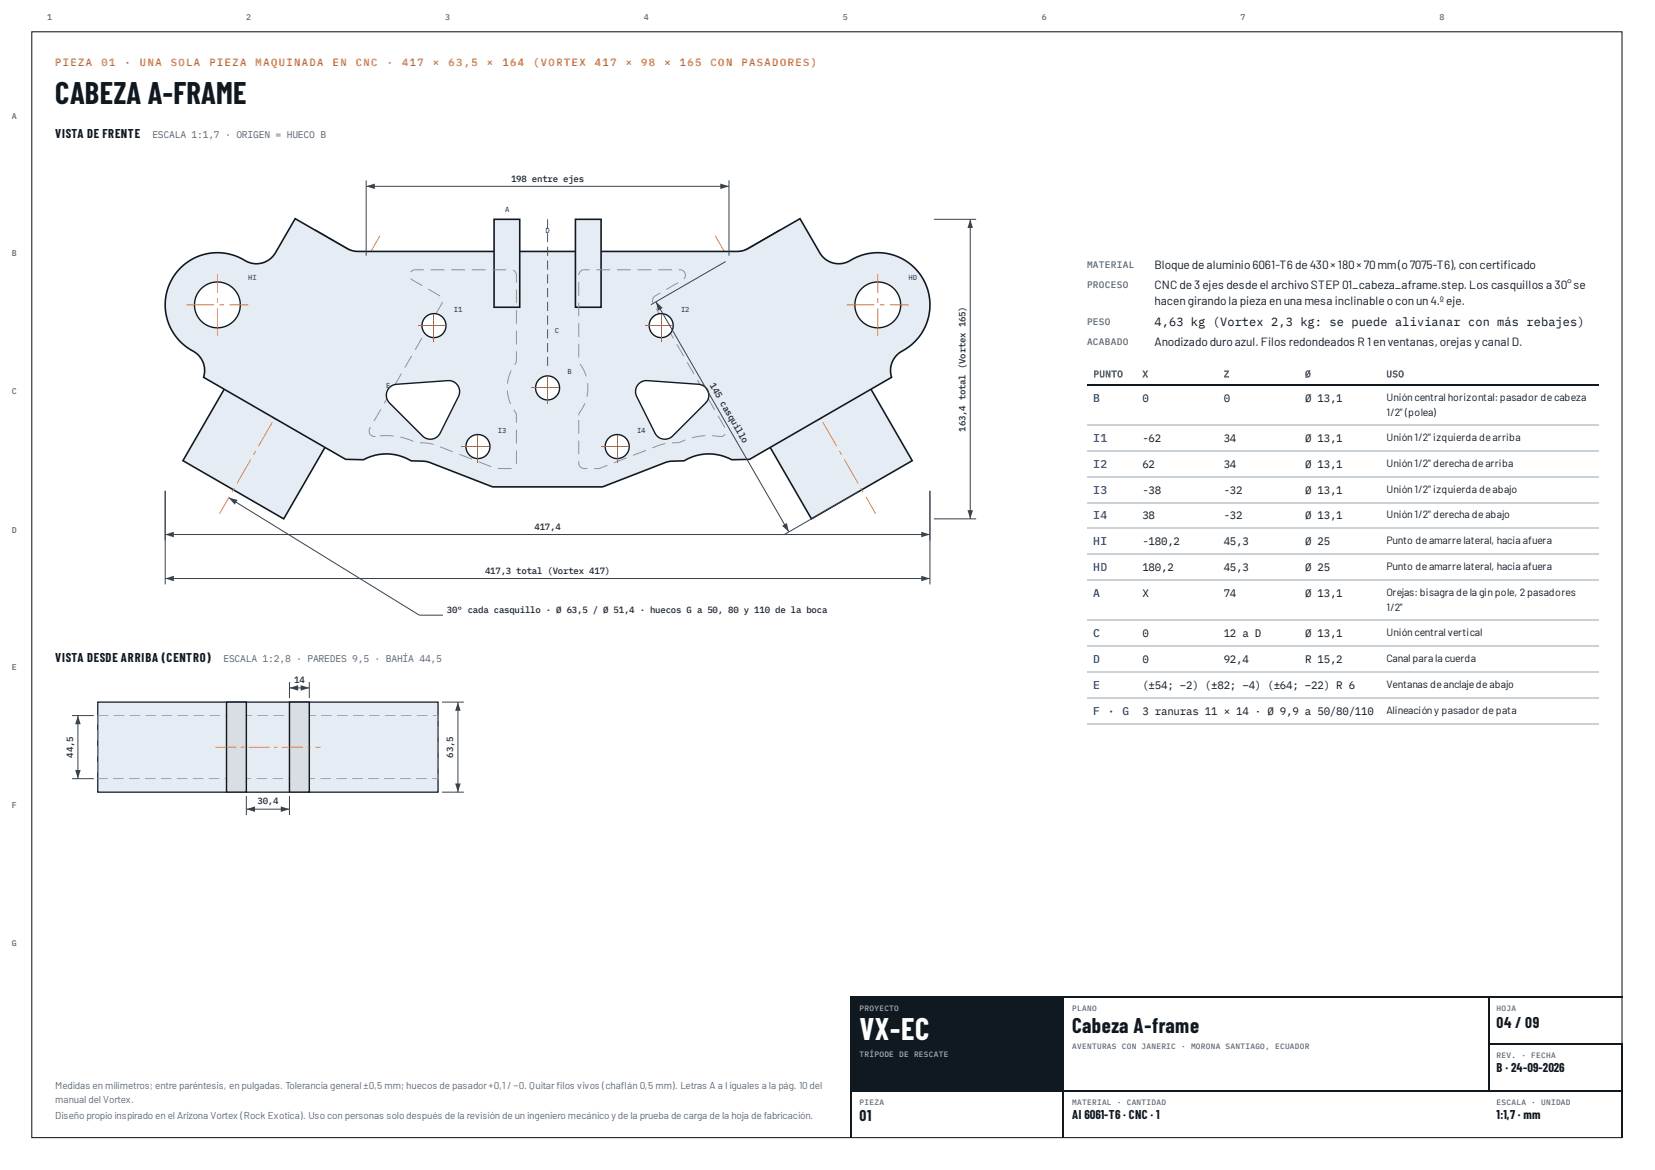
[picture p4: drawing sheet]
<svg xmlns="http://www.w3.org/2000/svg" width="420mm" height="297mm" viewBox="0 0 420 297" stroke-linecap="round" stroke-linejoin="round" font-family="sans-serif">
<path d="M8.1 8.1h403.7v280.7h-403.7z" fill="none" stroke="#101820" stroke-width=".26"/>
<path d="M80.2 58.5l25.6 14.8-33.8 58.4-25.6-14.8z" fill-rule="evenodd" fill="#e6ecf4"/>
<path d="M80.2 58.5l25.6 14.8-33.8 58.4-25.6-14.8z" fill="none" stroke="#101820" stroke-width=".41"/>
<path d="M96.4 59.8l.2 .1-3.5 6.1-.2-.1zM92.2 67.1l.2 .1-.6 1-.2-.1zM90.9 69.3l.2 .1-3.5 6-.2-.1zM86.7 76.5l.2 .1-.6 1-.2-.1zM85.4 78.7l.2 .2-3.5 6-.2-.1zM81.3 86l.1 .1-.6 1-.1-.1zM80 88.2l.2 .1-3.5 6.1-.2-.1zM75.8 95.5l.2 .1-.6 1-.2-.1zM74.5 97.7l.2 .1-3.5 6-.2-.1zM70.3 104.9l.2 .1-.6 1-.2-.1zM69 107.2l.2 .1-3.5 6-.2-.1zM64.9 114.4l.1 .1-.5 1-.2-.1zM63.6 116.6l.2 .1-3.5 6.1-.2-.1zM59.4 123.9l.2 .1-.6 1-.2-.1zM58.1 126.1l.2 .1-2.5 4.2-.1-.1z" fill="#e0621b"/>
<circle cx="70.9" cy="104.2" r="2.3" fill="#fff"/>
<circle cx="70.9" cy="104.2" r="2.3" fill="none" stroke="#101820" stroke-width=".35"/>
<circle cx="77.9" cy="92.1" r="2.3" fill="#fff"/>
<circle cx="77.9" cy="92.1" r="2.3" fill="none" stroke="#101820" stroke-width=".35"/>
<circle cx="84.8" cy="80" r="2.3" fill="#fff"/>
<circle cx="84.8" cy="80" r="2.3" fill="none" stroke="#101820" stroke-width=".35"/>
<path d="M172.3 73.3l25.6-14.8 33.7 58.4-25.6 14.8z" fill-rule="evenodd" fill="#e6ecf4"/>
<path d="M172.3 73.3l25.6-14.8 33.7 58.4-25.6 14.8z" fill="none" stroke="#101820" stroke-width=".41"/>
<path d="M181.5 59.9l.2-.1 3.5 6.1-.2 .1zM185.7 67.2l.2-.1 .6 1-.2 .1zM187 69.4l.2-.1 3.4 6-.1 .1zM191.2 76.6l.1-.1 .6 1-.2 .1zM192.4 78.9l.2-.2 3.5 6.1-.2 .1zM196.6 86.1l.2-.1 .6 1-.2 .1zM197.9 88.3l.2-.1 3.5 6.1-.2 .1zM202.1 95.6l.2-.1 .6 1-.2 .1zM203.4 97.8l.2-.1 3.4 6-.1 .1zM207.6 105l.1-.1 .6 1-.2 .1zM208.8 107.3l.2-.1 3.5 6-.2 .1zM213 114.5l.2-.1 .6 1-.2 .1zM214.3 116.7l.2-.1 3.5 6.1-.2 .1zM218.5 124l.2-.1 .6 1-.2 .1zM219.8 126.2l.2-.1 2.4 4.2-.2 .1z" fill="#e0621b"/>
<circle cx="207.2" cy="104.2" r="2.3" fill="#fff"/>
<circle cx="207.2" cy="104.2" r="2.3" fill="none" stroke="#101820" stroke-width=".35"/>
<circle cx="200.2" cy="92.1" r="2.3" fill="#fff"/>
<circle cx="200.2" cy="92.1" r="2.3" fill="none" stroke="#101820" stroke-width=".35"/>
<circle cx="193.2" cy="80" r="2.3" fill="#fff"/>
<circle cx="193.2" cy="80" r="2.3" fill="none" stroke="#101820" stroke-width=".35"/>
<path d="M45.9 68a13.5 13.5 0 0 1 17.1-1.4 5.6 5.6 0 0 0 7-2.5l4.9-8.6 13.4 7.7 1.2 .5 1.4 .1h96.7l1.3-.2 1.1-.5 13.1-7.6 5.2 8.9a5.7 5.7 0 0 0 8.3 1.3 13.3 13.3 0 0 1 18.1 5.7 13.3 13.3 0 0 1-6 18 5.6 5.6 0 0 0-2.3 6.4l-36 20.8-4.6 .1a12.1 12.1 0 0 0-12.1 .3l-3.3 .1-1.3 .2-16.2 6.3h-27.7l-16.3-6.3-1.3-.2-3.2-.1a12.1 12.1 0 0 0-12.1-.3l-4.6-.1-36-20.8a5.7 5.7 0 0 0-3.4-7.1 13.3 13.3 0 0 1-2.4-20.7z" fill-rule="evenodd" fill="#e6ecf4"/>
<path d="M45.9 68a13.5 13.5 0 0 1 17.1-1.4 5.6 5.6 0 0 0 7-2.5l4.9-8.6 13.4 7.7 1.2 .5 1.4 .1h96.7l1.3-.2 1.1-.5 13.1-7.6 5.2 8.9a5.7 5.7 0 0 0 8.3 1.3 13.3 13.3 0 0 1 18.1 5.7 13.3 13.3 0 0 1-6 18 5.6 5.6 0 0 0-2.3 6.4l-36 20.8-4.6 .1a12.1 12.1 0 0 0-12.1 .3l-3.3 .1-1.3 .2-16.2 6.3h-27.7l-16.3-6.3-1.3-.2-3.2-.1a12.1 12.1 0 0 0-12.1-.3l-4.6-.1-36-20.8a5.7 5.7 0 0 0-3.4-7.1 13.3 13.3 0 0 1-2.4-20.7z" fill="none" stroke="#101820" stroke-width=".41"/>
<path d="M125.4 55.7h6.6v22.3h-6.6z" fill="#e6ecf4"/>
<path d="M125.4 55.7h6.6v22.3h-6.6z" fill="none" stroke="#101820" stroke-width=".41"/>
<path d="M146.1 55.7h6.5v22.3h-6.5z" fill="#e6ecf4"/>
<path d="M146.1 55.7h6.5v22.3h-6.5z" fill="none" stroke="#101820" stroke-width=".41"/>
<g fill="#8795a3">
<path d="M96.6 103.8l.2 .2-1.7 3-.3-.2zM99.2 99.3l.2 .1-1.7 3-.2-.1zM101.8 94.8l.2 .1-1.7 3-.2-.1zM104.4 90.2l.3 .2-1.8 3-.2-.2zM107.1 85.7l.2 .1-1.8 3-.2-.1zM109.7 81.2l.2 .1-1.8 3-.2-.1zM112.2 76.6l.3 .1-.1 .3-1.6 2.8-.3-.1 1.6-2.8 .1 .1zM108.8 73.3l3 1.7-.1 .3v-.2v.1l-3-1.7zM104.2 70.8l.2-.2-.1 .1 .4 .4 .1-.1 2.5 1.4-.1 .2zM104.3 68.8l.9-.4h2.4v.2l-2.5-.1-.7 .4v.2l-.2-.1zM109.3 68.4h3.5v.2h-3.5zM114.6 68.4h3.5v.2h-3.5zM119.8 68.4h3.5v.2h-3.5zM125 68.4h3.5v.2h-3.5zM130.3 68.5a1.53 1.53 0 0 1 .9 1.4v1.8h-.2l.1-2.2-.4-.6-.5-.2zM131 73.5h.2v3.5h-.2zM131 78.7h.2v3.5h-.2zM131 83.9h.2v3.5h-.2zM131 89.2h.2v2.3l-.4 1.1-.2-.1 .3-.3 .2-.7h-.1zM129.7 94l.2 .1h-.1h.1l-.7 1.4h.2l-.5 1.5 .1 .4h-.3l.4-1.9zM128.7 99.1h.2l-.1 .4 .2-.1 .1 1.5h.1l.4 1.5 .1 .1-.2 .1-.5-1.6zM130.3 104.1l.3-.1 .6 1v2.4h-.2l.1-2.3zM131 109.1h.2v3.5h-.2zM131 114.3h.2v3.5h-.2l.1-.3h-.1zM126.4 118.8h3.3v.1l.2-.1v.3h-3.5zM121.5 117.1l3.3 1.3-.1 .2-3.3-1.3zM116.7 115.2l3.2 1.3-.1 .2-3.2-1.3zM111.8 113.3l3.2 1.3-.1 .2-3.2-1.3zM106.6 112.3h1.6l1.9 .4v.1v-.1v.3l-.8-.4h-1.1v-.1v.1l-.4-.2v.2l-1.2-.1zM101.7 110.8l3.3 1.1-.1 .3-.7-.3v-.2h-.4v-.1v.1l-1.2-.4 .1-.1-1.1-.1zM96.4 110.5h3.5v.3l-.3-.2v.2l-.9-.1v-.1l-.3 .1v-.1v.1h-1.1v-.1l-.5 .1v-.1l-.3 .2zM94 108.4l.2 .1-.5 .7 .2 .9 .7 .6 .5 .1 .2-.1v.2a1.55 1.55 0 0 1-1.5-.8 1.55 1.55 0 0 1 .2-1.7z"/>
<path d="M149.1 97.3l.2-.1 .1 1.3-.3 2.2h-.2l.2-.2h-.2l.4-1.5h-.2l.1-1.5zM147.2 92.5l.2-.1 .5 .8 1.1 2.3-.3 .1 .1-.1-.6-1.4h.1zM146.8 87.3h.3v3.5h-.3zM146.8 82h.3v3.5h-.3zM146.8 76.8h.3v3.5h-.3zM146.8 71.6h.3v3.5h-.3zM147.3 68.8l.8-.4h1.6v.2h-1.9l-.7 .6-.1 .5 .1 .1h-.3zM151.4 68.4h3.5v.2h-3.5zM156.7 68.4h3.4v.2h-3.4zM161.9 68.4h3.5v.2h-3.5zM167.1 68.4h3.5v.2h-3.5zM172.4 68.4a1.54 1.54 0 0 1 1.6 .7 1.54 1.54 0 0 1-.2 1.8l-.2-.2 .2-.1 .2-.7-.2-.7-.6-.6h-.8zM169.1 73.4l3-1.8 .2 .2-3.1 1.8zM166 75.2l1.6-1 .1 .3-1.7 .9-.3 .8v.6h.2l-.3 .1v-.9zM166.5 78.4l.2-.1 1.8 3-.3 .1zM169.1 82.9l.2-.1 1.8 3-.2 .2zM171.7 87.5l.3-.2 1.7 3.1-.2 .1zM174.4 92l.2-.1 1.7 3-.2 .1zM177 96.5l.2-.1 1.7 3-.2 .2zM179.6 101.1l.2-.2 1.8 3.1-.3 .1zM182.2 105.6l.2-.1 1.8 3-.3 .1zM180.9 110.5l2.2 .3 .7-.2 .2-.5 .2 .2a1.33 1.33 0 0 1-1.8 .5v.1l-1.2-.2v-.1l-.4 .1zM175.6 111l3.5-.5v.2h-1v.1l-1.1 .2-.1-.2-1.2 .5zM170.6 112.3l1.7 .1 1.7-.8v.2l-.2-.1 .1 .2-1.5 .6h-1.7zM165.6 113.6l3.3-1.1v.2l-.2-.1-1.2 .5-.1-.1 .1 .1-1.8 .7zM160.7 115.5l3.2-1.3 .1 .3-3.2 1.2zM155.8 117.4l3.3-1.3 .1 .2-3.3 1.3zM150.9 118.8l1.1 .1 2.2-.9 .1 .2-2.3 .9h-1.1zM146.8 117.1h.3l-.1 .8 .5 .8 .7 .2 .9-.1v.3h-.8a1.61 1.61 0 0 1-1.5-2zM146.8 111.8h.3v3.5h-.3zM146.8 106.6h.3v3.5h-.3zM148.4 102.3l.2 .1-.4 .9h-.2l.2 .1-1 1.4-.1-.1-.1 .6 .1 .2-.3-.1 .2-.7 .3-.1 .4-.9h.1h-.1l.8-1.3z"/>
</g>
<path d="M99 98.3l1-.6 .7-.1 13-1a2.79 2.79 0 0 1 2.7 4.1l-4.6 9.3a2.79 2.79 0 0 1-4.5 .7l-8.4-8.4a2.79 2.79 0 0 1 .1-4z" fill-rule="evenodd" fill="#fff"/>
<path d="M99 98.3l1-.6 .7-.1 13-1a2.79 2.79 0 0 1 2.7 4.1l-4.6 9.3a2.79 2.79 0 0 1-4.5 .7l-8.4-8.4a2.79 2.79 0 0 1 .1-4z" fill="none" stroke="#101820" stroke-width=".35"/>
<path d="M162.3 97.3l1-.5 1.1-.2 13 1a2.79 2.79 0 0 1 2.4 1.8 2.79 2.79 0 0 1-.6 2.9l-8.4 8.4a2.79 2.79 0 0 1-4.5-.7l-4.6-9.3a2.79 2.79 0 0 1 .6-3.4z" fill-rule="evenodd" fill="#fff"/>
<path d="M162.3 97.3l1-.5 1.1-.2 13 1a2.79 2.79 0 0 1 2.4 1.8 2.79 2.79 0 0 1-.6 2.9l-8.4 8.4a2.79 2.79 0 0 1-4.5-.7l-4.6-9.3a2.79 2.79 0 0 1 .6-3.4z" fill="none" stroke="#101820" stroke-width=".35"/>
<circle cx="139" cy="98.5" r="3" fill="#fff"/>
<circle cx="139" cy="98.5" r="3" fill="none" stroke="#101820" stroke-width=".35"/>
<path d="M134.9 98.5h7M139 95.6v7" fill="none" stroke="#e0621b" stroke-width=".25"/>
<circle cx="110.2" cy="82.7" r="3" fill="#fff"/>
<circle cx="110.2" cy="82.7" r="3" fill="none" stroke="#101820" stroke-width=".35"/>
<path d="M110.2 79.8v7M106.1 82.7h7" fill="none" stroke="#e0621b" stroke-width=".25"/>
<circle cx="167.9" cy="82.7" r="3" fill="#fff"/>
<circle cx="167.9" cy="82.7" r="3" fill="none" stroke="#101820" stroke-width=".35"/>
<path d="M167.9 79.8v7M163.8 82.7h6.9" fill="none" stroke="#e0621b" stroke-width=".25"/>
<circle cx="121.4" cy="113.4" r="3" fill="#fff"/>
<circle cx="121.4" cy="113.4" r="3" fill="none" stroke="#101820" stroke-width=".35"/>
<path d="M117.2 113.4h7M121.4 110.5v7" fill="none" stroke="#e0621b" stroke-width=".25"/>
<circle cx="156.7" cy="113.4" r="3" fill="#fff"/>
<circle cx="156.7" cy="113.4" r="3" fill="none" stroke="#101820" stroke-width=".35"/>
<path d="M152.6 113.4h7M156.7 110.5v7" fill="none" stroke="#e0621b" stroke-width=".25"/>
<circle cx="55.2" cy="77.4" r="5.8" fill="#fff"/>
<circle cx="55.2" cy="77.4" r="5.8" fill="none" stroke="#101820" stroke-width=".35"/>
<g fill="#e0621b">
<path d="M47.3 77.3h7v.2h-7zM55.7 77.3h1.2v.2h-1.2zM58.3 77.3h4.7v.2h-4.7z"/>
<path d="M55.1 78.3h.2v7h-.2zM55.1 75.7h.2v1.2h-.2zM55.1 69.6h.2v4.7h-.2z"/>
</g>
<circle cx="222.9" cy="77.4" r="5.8" fill="#fff"/>
<circle cx="222.9" cy="77.4" r="5.8" fill="none" stroke="#101820" stroke-width=".35"/>
<g fill="#e0621b">
<path d="M215 77.3h7v.2h-7zM223.4 77.3h1.1v.2h-1.1zM225.9 77.3h4.8v.2h-4.8z"/>
<path d="M222.8 78.3h.2v7h-.2zM222.8 75.7h.2v1.2h-.2zM222.8 69.6h.2v4.7h-.2z"/>
</g>
<path d="M138.9 90.6h.3v2.3h-.3zM138.9 87.1h.3v2.3h-.3zM138.9 83.6h.3v2.3h-.3zM138.9 80.1h.3v2.3h-.3zM138.9 76.6h.3v2.3h-.3zM138.9 73.1h.3v2.3h-.3zM138.9 69.6h.3v2.4h-.3zM138.9 66.1h.3v2.4h-.3zM138.9 62.7h.3v2.3h-.3zM138.9 59.2h.3v2.3h-.3zM138.9 55.7h.3v2.3h-.3z" fill="#4a5663"/>
<path d="M42 124.6v23.8M236.1 124.6v23.8M42 146.9h194.1" fill="none" stroke="#39434d" stroke-width=".25"/>
<g fill="#39434d">
<path d="M233.9 146.2l2.2 .7-2.2 .7z"/>
<path d="M42 146.9l2.2-.7v1.4z"/>
</g>
<path d="M41.9 124.6v12.6M41.9 135.7h194.2M236.1 124.6v12.6" fill="none" stroke="#39434d" stroke-width=".25"/>
<g fill="#39434d">
<path d="M233.9 135l2.2 .7-2.2 .7z"/>
<path d="M41.9 135.7l2.2-.7v1.4z"/>
</g>
<path d="M237.1 55.7h10.7M246.3 55.7v76M237.1 131.7h10.7" fill="none" stroke="#39434d" stroke-width=".25"/>
<g fill="#39434d">
<path d="M246.3 55.7l.7 2.2h-1.4z"/>
<path d="M245.6 129.5h1.4l-.7 2.2z"/>
</g>
<path d="M93 45.8v19.1M93 47.3h92.1M185.1 45.8v19.1" fill="none" stroke="#39434d" stroke-width=".25"/>
<g fill="#39434d">
<path d="M182.9 46.6l2.2 .7-2.2 .7z"/>
<path d="M93 47.3l2.2-.7v1.4z"/>
</g>
<path d="M166.6 76.6l33.7 58.4M184.2 66.4l-18.9 11M217.9 124.8l-18.9 11" fill="none" stroke="#39434d" stroke-width=".25"/>
<g fill="#39434d">
<path d="M198.6 133.5l1.2-.7 .5 2.2z"/>
<path d="M166.6 76.6l1.7 1.6-1.3 .7z"/>
</g>
<path d="M58.1 126.3l48.4 29.9" fill="none" stroke="#39434d" stroke-width=".25"/>
<path d="M58.1 126.3l2.2 .6-.7 1.2z" fill="#39434d"/>
<path d="M106.5 156.2h6" fill="none" stroke="#39434d" stroke-width=".25"/>
<path d="M24.8 178.2h86.4v22.9h-86.4z" fill="#e6ecf4"/>
<path d="M24.8 178.2h86.4v22.9h-86.4z" fill="none" stroke="#101820" stroke-width=".31"/>
<path d="M28.9 181.6h2.7v.2h-2.7zM32.9 181.6h2.7v.2h-2.7zM37 181.6h2.7v.2h-2.7zM41 181.6h2.7v.2h-2.7zM45.1 181.6h2.7v.2h-2.7zM49.1 181.6h2.7v.2h-2.7zM53.2 181.6h2.7v.2h-2.7zM57.2 181.6h2.7v.2h-2.7zM61.3 181.6h2.7v.2h-2.7zM65.3 181.6h2.7v.2h-2.7zM69.4 181.6h2.7v.2h-2.7zM73.4 181.6h2.7v.2h-2.7zM77.5 181.6h2.7v.2h-2.7zM81.5 181.6h2.7v.2h-2.7zM85.6 181.6h2.7v.2h-2.7zM89.6 181.6h2.7v.2h-2.7zM93.7 181.6h2.7v.2h-2.7zM97.7 181.6h2.7v.2h-2.7zM101.8 181.6h2.7v.2h-2.7zM105.8 181.6h2.7v.2h-2.7zM109.9 181.6h1.4v1.4h-.2l.1-1.3-1.3 .1zM111.1 184.4h.2v2.7h-.2zM111.1 188.4h.2v2.7h-.2zM111.1 192.5h.2v2.7h-.2zM109.7 197.6l1.5 .1-.1-1.2h.2v1.3h-1.6zM105.6 197.6h2.7v.2h-2.7zM101.6 197.6h2.7v.2h-2.7zM97.5 197.6h2.7v.2h-2.7zM93.5 197.6h2.7v.2h-2.7zM89.4 197.6h2.7v.2h-2.7zM85.4 197.6h2.7v.2h-2.7zM81.3 197.6h2.7v.2h-2.7zM77.3 197.6h2.7v.2h-2.7zM73.2 197.6h2.7v.2h-2.7zM69.2 197.6h2.7v.2h-2.7zM65.1 197.6h2.7v.2h-2.7zM61.1 197.6h2.7v.2h-2.7zM57 197.6h2.7v.2h-2.7zM53 197.6h2.7v.2h-2.7zM48.9 197.6h2.7v.2h-2.7zM44.9 197.6h2.7v.2h-2.7zM40.8 197.6h2.7v.2h-2.7zM36.8 197.6h2.7v.2h-2.7zM32.7 197.6h2.7v.2h-2.7zM28.7 197.6h2.7v.2h-2.7zM24.7 197.5h.2l-.1 .2 2.5-.1v.2h-2.6zM24.7 193.4h.2v2.7h-.2zM24.7 189.4h.2v2.7h-.2zM24.7 185.3h.2v2.7h-.2zM24.7 181.6h2.8v.2l-2.7-.1 .1 2.3h-.2z" fill="#8795a3"/>
<path d="M57.5 178.2h5.1v22.9h-5.1z" fill="#d9dee4"/>
<path d="M57.5 178.2h5.1v22.9h-5.1z" fill="none" stroke="#101820" stroke-width=".36"/>
<path d="M73.5 178.2h5v22.9h-5z" fill="#d9dee4"/>
<path d="M73.5 178.2h5v22.9h-5z" fill="none" stroke="#101820" stroke-width=".36"/>
<path d="M54.6 189.6h5.4v.1h-5.4zM61.1 189.6h.9v.1h-.9zM63.1 189.6h5.4v.1h-5.4zM69.6 189.6h.9v.1h-.9zM71.6 189.6h5.4v.1h-5.4zM78 189.6h.9v.1h-.9zM80 189.6h1.4v.1h-1.4z" fill="#e0621b"/>
<path d="M112.2 178.2h5.6M116.3 178.2v22.9M112.2 201.1h5.6" fill="none" stroke="#39434d" stroke-width=".25"/>
<g fill="#39434d">
<path d="M116.3 178.2l.7 2.2h-1.4z"/>
<path d="M115.6 198.9h1.4l-.7 2.2z"/>
</g>
<path d="M18.3 197.7h5.5M18.3 181.7h5.5M19.8 181.7v16" fill="none" stroke="#39434d" stroke-width=".25"/>
<g fill="#39434d">
<path d="M19.8 181.7l.7 2.2h-1.4z"/>
<path d="M19.1 195.5h1.4l-.7 2.2z"/>
</g>
<path d="M62.6 202.1v4.8M62.6 205.4h10.9M73.5 202.1v4.8" fill="none" stroke="#39434d" stroke-width=".25"/>
<g fill="#39434d">
<path d="M71.3 204.7l2.2 .7-2.2 .7z"/>
<path d="M62.6 205.4l2.2-.7v1.4z"/>
</g>
<path d="M73.5 173.1v4.1M73.5 174.6h5M78.5 173.1v4.1" fill="none" stroke="#39434d" stroke-width=".25"/>
<g fill="#39434d">
<path d="M76.3 173.9l2.2 .7-2.2 .7z"/>
<path d="M73.5 174.6l2.2-.7v1.4z"/>
</g>
<path d="M276 97.8h129.9M215.9 253.1h196.1M216 252.9v36" fill="none" stroke="#101820" stroke-width=".26"/>
<path d="M276 107.8h129.9M276 114.4h129.9M276 121h129.9M276 127.7h129.9M276 134h129.9M276 140.6h129.9M276 147.2h129.9M276 157.3h129.9M276 163.9h129.9M276 170.5h129.9M276 177.1h129.9M276 183.8h129.9" fill="none" stroke="#c9d1d9" stroke-width=".26"/>
<path d="M216.2 253.2h53.9v23.8h-53.9z" fill="#101820"/>
<path d="M270 253.2v35.7M378 253.2v23.8M216.2 276.9h195.8M378.1 265h33.9M411.8 265.1v23.8" fill="none" stroke="#101820" stroke-width=".26"/>
<text font-size="7.8" fill="#101820" x="14" y="26.5">CABEZA A-FRAME</text>
<text font-size="7.8" fill="#fff" x="218.3" y="264.1">VX-EC</text>
<text font-size="5.3" fill="#101820" x="272.3" y="262.2">Cabeza A-frame</text>
<g font-size="3.9" fill="#101820">
<text x="380" y="260.9">04 / 09</text>
<text x="218.3" y="284.7">01</text>
</g>
<g font-size="3.2" fill="#101820">
<text x="14" y="34.9">VISTA DE FRENTE</text>
<text x="14" y="168">VISTA DESDE ARRIBA (CENTRO)</text>
<text x="380" y="272.3">B · 24-09-2026</text>
<text x="272.3" y="284.2">Al 6061-T6 · CNC · 1</text>
<text x="380" y="284.2">1:1,7 · mm</text>
</g>
<g font-size="3" fill="#101820">
<text x="293.1" y="68.3">Bloquedealuminio6061-T6 de430× 180× 70mm(o7075-T6), concertifcado</text>
<text x="381.7" y="68.3">i</text>
<text x="293.1" y="73.3">CNC de3 ejes desdeel archivoSTEP 01_cabeza_aframe.step.Los casquillos a 30°se</text>
<text x="293.1" y="77.5">hacengirandola pieza enuna mesa inclinableoconun4.º eje.</text>
<text x="293.1" y="82.8">4,63 kg (Vortex 2,3 kg: se puede alivianar con más rebajes)</text>
<text x="293.1" y="87.8">Anodizadoduroazul.Filos redondeados R 1 enventanas, orejas ycanal D.</text>
</g>
<g font-size="2.9" fill="#1646a8">
<text x="277.6" y="102.1">B</text>
<text x="277.6" y="112.2">I1</text>
<text x="277.6" y="118.8">I2</text>
<text x="277.6" y="125.4">I3</text>
<text x="277.6" y="131.8">I4</text>
<text x="277.6" y="138.4">HI</text>
<text x="277.6" y="145">HD</text>
<text x="277.6" y="151.6">A</text>
<text x="277.6" y="161.7">C</text>
<text x="277.6" y="168.3">D</text>
<text x="277.6" y="174.9">E</text>
<text x="277.6" y="181.5">F · G</text>
</g>
<g font-size="2.8" fill="#101820">
<text x="290.1" y="102.1">0</text>
<text x="310.7" y="102.1">0</text>
<text x="331.3" y="102.1">Ø 13,1</text>
<text x="290.1" y="112.2">-62</text>
<text x="310.7" y="112.2">34</text>
<text x="331.3" y="112.2">Ø 13,1</text>
<text x="290.1" y="118.8">62</text>
<text x="310.7" y="118.8">34</text>
<text x="331.3" y="118.8">Ø 13,1</text>
<text x="290.1" y="125.4">-38</text>
<text x="310.7" y="125.4">-32</text>
<text x="331.3" y="125.4">Ø 13,1</text>
<text x="290.1" y="131.8">38</text>
<text x="310.7" y="131.8">-32</text>
<text x="331.3" y="131.8">Ø 13,1</text>
<text x="290.1" y="138.4">-180,2</text>
<text x="310.7" y="138.4">45,3</text>
<text x="331.3" y="138.4">Ø 25</text>
<text x="290.1" y="145">180,2</text>
<text x="310.7" y="145">45,3</text>
<text x="331.3" y="145">Ø 25</text>
<text x="290.1" y="151.6">X</text>
<text x="310.7" y="151.6">74</text>
<text x="331.3" y="151.6">Ø 13,1</text>
<text x="290.1" y="161.7">0</text>
<text x="310.7" y="161.7">12 a D</text>
<text x="331.3" y="161.7">Ø 13,1</text>
<text x="290.1" y="168.3">0</text>
<text x="310.7" y="168.3">92,4</text>
<text x="331.3" y="168.3">R 15,2</text>
<text x="290.1" y="174.9">(±54; −2) (±82; −4) (±64; −22) R 6</text>
<text x="290.1" y="181.5">3 ranuras 11 × 14 · Ø 9,9 a 50/80/110</text>
</g>
<g font-size="2.7" fill="#101820">
<text x="352" y="101.9">Unióncentralhorizontal:pasador decabeza</text>
<text x="352" y="105.6">1/2&quot; (polea)</text>
<text x="352" y="111.9">Unión1/2&quot; izquierda dearriba</text>
<text x="352" y="118.5">Unión1/2&quot; derecha dearriba</text>
<text x="352" y="125.1">Unión1/2&quot; izquierda deabajo</text>
<text x="352" y="131.5">Unión1/2&quot; derecha deabajo</text>
<text x="352" y="138.1">Punto deamarrelateral, hacia afuera</text>
<text x="352" y="144.7">Punto deamarrelateral, hacia afuera</text>
<text x="352" y="151.3">Orejas:bisagra dela ginpole, 2pasadores</text>
<text x="352" y="155">1/2&quot;</text>
<text x="352" y="161.4">Unióncentralvertical</text>
<text x="352" y="168">Canalpara la cuerda</text>
<text x="352" y="174.6">Ventanas deanclajedeabajo</text>
<text x="352" y="181.2">Alineacióny pasador depata</text>
</g>
<g font-size="2.6" fill="#e0621b">
<text x="14" y="16.7">PIEZA</text>
<text x="25.7" y="16.7">01</text>
<text x="31.6" y="16.7">·</text>
<text x="35.5" y="16.7">UNA</text>
<text x="43.4" y="16.7">SOLA</text>
<text x="53.2" y="16.7">PIEZA</text>
<text x="64.9" y="16.7">MAQUINADA</text>
<text x="84.5" y="16.7">EN</text>
<text x="90.4" y="16.7">CNC</text>
<text x="98.2" y="16.7">·</text>
<text x="102.1" y="16.7">417</text>
<text x="109.9" y="16.7">×</text>
<text x="113.9" y="16.7">63,5</text>
<text x="123.6" y="16.7">×</text>
<text x="127.6" y="16.7">164</text>
<text x="135.4" y="16.7">(VORTEX</text>
<text x="151.1" y="16.7">417</text>
<text x="158.9" y="16.7">×</text>
<text x="162.8" y="16.7">98</text>
<text x="168.7" y="16.7">×</text>
<text x="172.6" y="16.7">165</text>
<text x="180.4" y="16.7">CON</text>
<text x="188.3" y="16.7">PASADORES)</text>
</g>
<g font-size="2.5" fill="#5b6875">
<text x="38.7" y="34.9">ESCALA 1:1,7 · ORIGEN = HUECO B</text>
<text x="56.7" y="168">ESCALA 1:2,8 · PAREDES 9,5 · BAHÍA 44,5</text>
<text x="14" y="276.5">Medidas en milímetros; entre paréntesis, en pulgadas. Tolerancia general ±0,5 mm; huecos de pasador+0,1 / −0. Quitarflos vivos (chafán 0,5 mm). Letras A a Iiguales a la pág. 10del</text>
<text x="14" y="279.9">manual del Vortex.</text>
<text x="141.3" y="276.5">i</text>
<text x="157.7" y="276.5">l</text>
<text x="14" y="284.2">Diseño propio inspirado en el Arizona Vortex (Rock Exotica). Uso con personas solo después de la revisión de un ingeniero mecánico yde la prueba de carga de la hoja de fabricación.</text>
</g>
<g font-size="2.4" fill="#5b6875">
<text x="276" y="68">MATERIAL</text>
<text x="276" y="73">PROCESO</text>
<text x="276" y="82.6">PESO</text>
<text x="276" y="87.6">ACABADO</text>
<text x="277.6" y="95.8">PUNTO</text>
<text x="290.1" y="95.8">X</text>
<text x="310.7" y="95.8">Z</text>
<text x="331.3" y="95.8">Ø</text>
<text x="352" y="95.8">USO</text>
</g>
<g font-size="2.3" fill="#1a2530">
<text x="129.8" y="46.1">198 entre ejes</text>
<text x="180.2" y="97.8" transform="rotate(60 180.2 97.8)">145 casquillo</text>
<text x="245.1" y="109.6" transform="rotate(-90 245.1 109.6)">163,4 total (Vortex 165)</text>
<text x="135.7" y="134.5">417,4</text>
<text x="123.2" y="145.7">417,3 total (Vortex 417)</text>
<text x="113.5" y="155.6">30° cada casquillo · Ø 63,5 / Ø 51,4 · huecos G a 50, 80 y 110 de la boca</text>
<text x="74.7" y="173.4">14</text>
<text x="18.6" y="192.3" transform="rotate(-90 18.6 192.3)">44,5</text>
<text x="115.1" y="192.3" transform="rotate(-90 115.1 192.3)">63,5</text>
<text x="65.4" y="204.2">30,4</text>
</g>
<g font-size="2.1" fill="#5b6875">
<text x="12" y="5">1</text>
<text x="62.5" y="5">2</text>
<text x="113" y="5">3</text>
<text x="163.5" y="5">4</text>
<text x="214" y="5">5</text>
<text x="264.5" y="5">6</text>
<text x="315" y="5">7</text>
<text x="365.5" y="5">8</text>
<text x="3" y="30.2">A</text>
<text x="3" y="65.1">B</text>
<text x="3" y="100">C</text>
<text x="3" y="135.2">D</text>
<text x="3" y="170.1">E</text>
<text x="3" y="205.1">F</text>
<text x="3" y="240.2">G</text>
</g>
<g font-size="2" fill="#9fb0c1">
<text x="218.3" y="256.6">PROYECTO</text>
<text x="218.3" y="268.3">TRÍPODE DE RESCATE</text>
</g>
<g font-size="2" fill="#5b6875">
<text x="272.3" y="256.6">PLANO</text>
<text x="380" y="256.6">HOJA</text>
<text x="272.3" y="266.2">AVENTURAS CON JANERIC · MORONA SANTIAGO, ECUADOR</text>
<text x="380" y="268.6">REV. · FECHA</text>
<text x="218.3" y="280.5">PIEZA</text>
<text x="272.3" y="280.5">MATERIAL · CANTIDAD</text>
<text x="380" y="280.5">ESCALA · UNIDAD</text>
</g>
<g font-size="1.8" fill="#1646a8">
<text x="128.3" y="53.8">A</text>
<text x="138.5" y="59.2">D</text>
<text x="63" y="71.1">HI</text>
<text x="230.7" y="71.1">HD</text>
<text x="115.2" y="79.1">I1</text>
<text x="172.9" y="79.1">I2</text>
<text x="140.9" y="84.5">C</text>
<text x="144.1" y="94.9">B</text>
<text x="98" y="98.5">E</text>
<text x="126.4" y="109.8">I3</text>
<text x="161.8" y="109.8">I4</text>
</g>
</svg>
